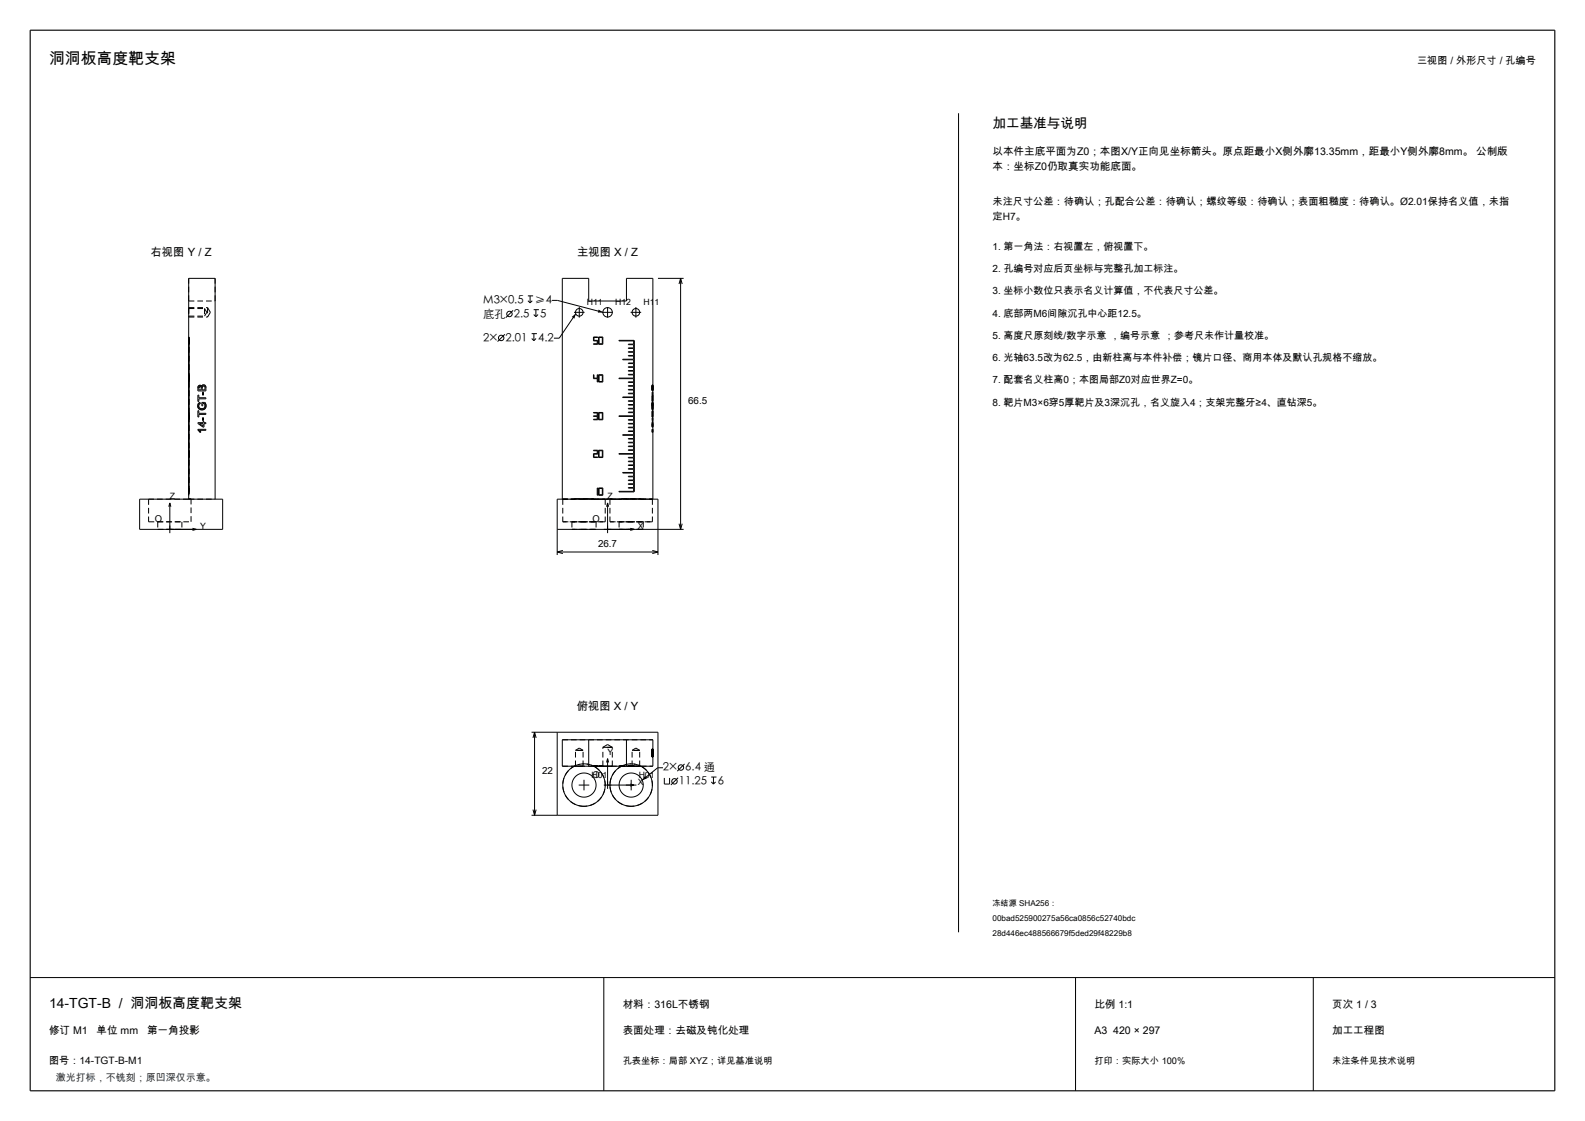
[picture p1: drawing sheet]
<svg xmlns="http://www.w3.org/2000/svg" width="420mm" height="297mm" viewBox="0 0 420 297" stroke-linecap="round" stroke-linejoin="round" font-family="sans-serif">
<path d="M8 8h404v281h-404z" fill="none" stroke="#000" stroke-width=".3"/>
<g fill="none" stroke="#000" stroke-width=".26">
<path d="M254 30v217M139.9 78.4h1.4M139.9 79.7l.6 .5M140.5 78.4v1.8M141 79.7l-.5 .5M146.3 79.6h1.4l12 3.2M174.4 73.8h6.8M180.3 73.8v66.5M180.3 73.8l-.4 1.4M180.3 73.8l.5 1.4M133.8 88.6l-2 1.9M136 82.2l-2 1.9"/>
<path d="M140.9 88.4h1.4M140.9 89.7l.6 .6M141.4 82h1.4M141.4 83.3l.6 .6M141.5 88.4v1.9M142 82v1.9M142 89.7l-.5 .6M142.6 83.3l-.6 .6M152.1 82.8h2.8M152.6 83.1l-4.4 6.5h-1.4M153.5 81.4v2.8M157.3 89.3h1.1v.1h-1v.8h1v1h-1.1v-.1h1v-.8h-1z"/>
<path d="M157.3 99.3h.1v.9h.9v-.9h.1v1.9h-.1v-.9h-1zM158.6 89.3h1.1v1.9h-1.1zM158.6 99.3h1.1v1.9h-1.1zM158.7 89.4h.9v1.7h-.9zM158.7 99.4h.9v1.7h-.9zM159.6 82.8h2.8M161 81.4v2.8M164 90.2l4.1 .1-.1 40h-4v-.1h3.9v-.9h-1.4v-.1h1.4v-.9h-1.4v-.1h1.4v-.9h-1.4v-.1h1.4v-.9h-1.4v-.1h1.4v-.9h-2.9v-.1h2.9v-.9h-1.4v-.1h1.4v-.9h-1.4v-.1h1.4v-.9h-1.4v-.1h1.4v-.9h-1.4v-.1h1.4v-.9h-3.9v-.1h3.9v-.9h-1.4v-.1h1.4v-.9h-1.4v-.1h1.4v-.9h-1.4v-.1h1.4v-.9h-1.4v-.1h1.4v-.9h-2.9v-.1h2.9v-.9h-1.4v-.1h1.4v-.9h-1.4v-.1h1.4v-.9h-1.4v-.1h1.4v-.9h-1.4v-.1h1.4v-.9h-3.9v-.1h3.9v-.9h-1.4v-.1h1.4v-.9h-1.4v-.1h1.4v-.9h-1.4v-.1h1.4v-.9h-1.4v-.1h1.4v-.9h-2.9v-.1h2.9v-.9h-1.4v-.1h1.4v-.9h-1.4v-.1h1.4v-.9h-1.4v-.1h1.4v-.9h-1.4v-.1h1.4v-.9h-3.9v-.1h3.9v-.9h-1.4v-.1h1.4v-.9h-1.4v-.1h1.4v-.9h-1.4v-.1h1.4v-.9h-1.4v-.1h1.4v-.9h-2.9v-.1h2.9v-.9h-1.4v-.1h1.4v-.9h-1.4v-.1h1.4v-.9h-1.4v-.1h1.4v-.9h-1.4v-.1h1.4v-.9h-3.9zM167.1 82.8h2.8M168.5 81.4v2.8M52.4 107.5l.1 .6M52.4 107.5v.1"/>
<path d="M52.4 107.6h.1M52.4 107.3v.2M52.4 113.9v-.2h2.2v.3h-1.7l.2 .3M52.4 113.9l.3 .2M52.4 113.9l.1 .1M52.4 107.8h.1M52.4 112h1.4v-.3h.3v.3h.5v.2h-.5v1h-.3l-1.4-1zM52.4 104.7h.3v.7h1.9v.3h-1.9v.7h-.3zM52.4 108.8h.3v.7h1.9v.3h-1.9v.7h-.3zM52.4 102.7v.1M52.4 107.2v.1M52.5 102.4l-.1 .4"/>
<path d="M52.5 102.4v.2M52.5 107h.1M52.5 108.1l.4 .4 .6 .1M52.5 108.1l.2 .2M52.5 102.3v.1M52.6 107.5l.1 .4M52.6 107.5v.1M52.6 107.4h.1M52.7 114.1h.1M52.7 107.7h.1M52.7 107.7v.2M52.7 107.3v.1"/>
<path d="M52.7 107.3h.1M52.7 106.8l-.3 .7M52.7 106.8l-.1 .1M52.7 102.7v.1M52.7 107.2l-.1 .3M52.7 107.2v.1M52.7 102.6v.1M52.7 102.6h.1M52.7 107.9l.2 .2M52.7 102.2l-.2 .2M52.7 102.2l-.1 .1M52.7 114.1l.3 .4h.2l-.1-.2"/>
<path d="M52.7 114.1l.1 .2M52.7 102.5v.8h.6v-.5M52.7 102.5v.1M52.8 108h.1M52.8 102.5h-.1M52.8 107.1h.1M52.8 108l.1 .1M52.8 102.1l-.1 .1M52.8 102.4l-.1 .1M52.8 107l-.1 .2M52.8 107v.1M52.9 108.1l.6 .2"/>
<path d="M52.9 108.1h.1M52.9 112.2h.9v.7zM52.9 102.4h-.1M52.9 102.1h.1M52.9 107h-.1M53 108.2h.1M53 102.1l-.3 .1M53 102.1h.2M53 102.1h.1M53 114.1h.1M53 102.3l.3 .3M53 102.3l-.2 .1"/>
<path d="M53 102.3h.1M53 106.7l-.3 .1M53 106.7l.1 .2M53 106.7h.1M53 114.2l.1 .1M53.1 102.1h.1M53.1 114.3v.1M53.1 106.9l-.3 .1M53.1 106.9h-.1M53.1 114.4h.1M53.2 108.5v.1M53.2 102.1l.2 .3"/>
<path d="M53.2 102.1l.1 .1M53.2 108.3h.1M53.3 102.5h.1M53.3 102.5v.1M53.3 102.6v.2M53.3 102.6h.1M53.3 102.7v.1M53.4 102.3h.1M53.4 108.6h.1M53.5 102.3h-.1M53.6 102.7v.1M53.6 102.5v.3"/>
<path d="M53.6 102.5h.1M53.6 108.3h-.1M53.6 102.1l-.2 .3M53.6 102.1l-.1 .1M53.7 108.6h-.1M53.7 103.9h.2v.8h-.2zM53.7 110.7h.2v.8h-.2zM53.7 102.4h.1M53.7 102.3l-.1 .2M53.8 102.3h-.1M53.9 102l-.3 .1M53.9 102h.3"/>
<path d="M53.9 102.3h.2M53.9 102.3h-.2M53.9 102h.1M53.9 102.3h.1M54 108.5h-.1M54 108.2l-.5 .1M54 108.2h-.1M54.1 102.3h.1M54.1 108.1h.1M54.1 106.9l.2 .3M54.1 106.9h.1M54.1 102.3l.1 .1"/>
<path d="M54.1 102h.1M54.2 107l.1 .2M54.2 108h.1M54.2 102.4h.1M54.2 102l.3 .4M54.2 102l.2 .1M54.2 102.4l.1 .2M54.2 102.4l.1 .1M54.3 107.9l-.3 .3M54.3 106.6l.2 .4M54.3 106.6h-.8v.9h.2v-.6h.4M54.3 106.6v.1"/>
<path d="M54.3 107.2v.3M54.3 102.5v.1M54.3 102.6v.7h-.7v-.5M54.3 107.3v.2M54.3 107.7v.2M54.3 107.5v.4M54.4 106.8h.1M54.5 108.1l-.4 .4-.6 .1M54.5 108.1h-.1M54.5 102.3v.1M54.5 107v1.1M54.5 107l.1 .2"/>
<path d="M54.5 102.4l.1 .4M54.5 107.9h.1M54.6 102.6h.1M54.6 102.7v.1M54.6 102.8v.8h-2.2v-.8M54.6 107.6v.2M157.3 109.3h1.1v1.9h-1.1v-.1h1v-.8h-1v-.1h1v-.8h-1zM157.3 119.3h1.1v1h-1v.8h1v.1h-1.1v-1h1v-.8h-1zM158.6 119.3h1.1v1.9h-1.1zM158.6 109.3h1.1v1.9h-1.1zM158.7 119.4h.9v1.7h-.9zM158.7 109.4h.9v1.7h-.9z"/>
<path d="M37 132.2h22v8.1h-22zM45 133.3v7.9M45 133.3l-.3 .9M45 133.3l.3 .9M50 132.2v-58.4h7v58.4M51 140l1 .3-1 .2M149 132.2v-58.4h7v5.9h10v-5.9h7v58.4M152.2 132.2h5.1M158.3 129.3h.1v1.9h-.1zM158.6 129.3h1.1v1.9h-1.1zM158.7 129.4h.9v1.7h-.9zM161 133.3v7.9"/>
<path d="M161 133.3l-.3 .9M161 133.3l.3 .9M164.7 132.2h5.1M167 140l1 .3-1 .2M179.9 138.7l.4 1.6M180.8 138.7l-.5 1.6M147.6 147.1v-14.9h26.8v14.9M147.6 140.3h33.6M147.6 146.3h26.8M147.6 146.3l1.6 .4M149.2 145.8l-1.6 .5M172.9 145.8l1.5 .5"/>
<path d="M174.4 146.3l-1.5 .4M140.8 194h33.6v22h-33.6M141.7 194v22M141.7 194l-.5 1.5M141.7 194l.4 1.5M147.6 194v22M149 196h24v7h-24zM156 196v7M166 196v7M141.2 214.5l.5 1.5M142.1 214.5l-.4 1.5M152.2 203a5.6 5.6 0 0 0-1.8 8.5 5.6 5.6 0 0 0 8.7 0 5.6 5.6 0 0 0-1.8-8.5"/>
<path d="M153.3 208h2.8M154.7 206.6v2.8M160 208h8.6M161 201v8M161 201l-.3 1M161 201l.3 1M164.7 203a5.6 5.6 0 0 0-1.8 8.5 5.6 5.6 0 0 0 8.7 0 5.6 5.6 0 0 0-1.8-8.5M167 207.7l1 .3-1 .3M167.3 206.6v2.8M175.7 203.4h-1.4l-4.1 3.3M176 206.1v1.6h1.4v-1.6M179.7 206.1l-1.9 1.9"/>
<path d="M181.4 202.4l-1.9 1.9M188.5 205.9h1.4M188.5 207.2l.6 .5M189.1 205.9v1.8M189.6 207.2l-.5 .5M8 259h404M160 259v30M285 259v30M348 259v30"/>
<circle cx="132.8" cy="89.5" r=".72"/>
<circle cx="135" cy="83.2" r=".72"/>
<circle cx="153.5" cy="82.7" r="1.01"/>
<circle cx="161" cy="82.8" r="1.25"/>
<circle cx="168.5" cy="82.7" r="1.01"/>
<circle cx="154.7" cy="208" r="3.2"/>
<circle cx="167.3" cy="208" r="3.2"/>
<circle cx="178.7" cy="207" r=".72"/>
<circle cx="180.4" cy="203.4" r=".72"/>
</g>
<g fill="none" stroke="#000" stroke-width=".26" stroke-dasharray="1.5 .8" stroke-linecap="butt">
<path d="M50 79.7v-5.9M50 79.7h7M57 79.7v-5.9M50 81.7v2.1M50 90.3v-1M50 91.1v-.8M50 91.2v-.1M50 91.2v-1M50 90.2v-.8M50 89.4v-.1M50 91.2v-1.9M50 90.3v-.1"/>
<path d="M50 91.2v-.9M50 91.3v-.1M50 92.2v-.9M50 92.3v-.1M50 93.2v-.9M50 93.3v-.1M50 94.2v-.9M50 94.3v-.1M50 95.2v-.9M50 95.3v-.1M50 96.2v-.9M50 96.3v-.1"/>
<path d="M50 97.2v-.9M50 97.3v-.1M50 98.2v-.9M50 98.3v-.1M50 99.2v-.9M50 99.3v-.1M50 81.5v2.5M50 81.7h4.2M50 99.3h.1M50 89.3h.1M50 90.3h.1M50 89.4h.1"/>
<path d="M50 90.2h.1M50 91.2h.1M50 91.1h.1M50 99.2h.1M50 98.3h.1M50 98.2h.1M50 97.3h.1M50 97.2h.1M50 96.3h.1M50 96.2h.1M50 95.3h.1M50 95.2h.1"/>
<path d="M50 94.3h.1M50 94.2h.1M50 93.3h.1M50 93.2h.1M50 92.3h.1M50 92.2h.1M50 91.3h.1M50 81.5h5M50 91.1v-1.7M50 83.8h4.2M50 84h5M50.1 99.3v1"/>
<path d="M50.1 99.3v1.9M50.1 89.3v1M50.1 89.4v-.1M50.1 90.2v-.8M50.1 91.2v-1M50.1 91.2v-.1M50.1 91.1v-.8M50.1 91.2v-1.9M50.1 99.3v-.1M50.1 99.2v-.9M50.1 98.3v-.1M50.1 98.2v-.9"/>
<path d="M50.1 97.3v-.1M50.1 97.2v-.9M50.1 96.3v-.1M50.1 96.2v-.9M50.1 95.3v-.1M50.1 95.2v-.9M50.1 94.3v-.1M50.1 94.2v-.9M50.1 93.3v-.1M50.1 93.2v-.9M50.1 92.3v-.1M50.1 92.2v-.9"/>
<path d="M50.1 91.3v-.1M50.1 91.2v-.9M50.1 90.3v-.1M50.1 90.3h-.1M50.1 99.4v1.7M50.1 91.1v-1.7M50.1 99.4h-.1M54.2 81.7v2.1M54.2 81.7l.6 1.1M54.8 82.8l-.6 1M55 81.5v2.5M55 81.5l.8 1.3"/>
<path d="M55.8 82.8l-.8 1.2M50 119.4v-.1M50 109.4v-.1M50 110.2v-.8M50 110.3v-.1M50 111.1v-.8M50 111.2v-.1M50 111.2v-1.9M50 100.3v-1M50 101.2v-.9M50 101.2v-1.9M50 100.2v-.9"/>
<path d="M50 100.3v-.1M50 101.3v-.1M50 102.2v-.9M50 102.3v-.1M50 103.2v-.9M50 103.3v-.1M50 104.2v-.9M50 104.3v-.1M50 105.2v-.9M50 105.3v-.1M50 106.2v-.9M50 106.3v-.1"/>
<path d="M50 107.2v-.9M50 107.3v-.1M50 108.2v-.9M50 108.3v-.1M50 109.2v-.9M50 109.3v-.1M50 110.2v-.9M50 111.2v-.9M50 111.3v-.1M50 112.2v-.9M50 112.3v-.1M50 113.2v-.9"/>
<path d="M50 113.3v-.1M50 114.2v-.9M50 114.3v-.1M50 115.2v-.9M50 115.3v-.1M50 116.2v-.9M50 116.3v-.1M50 117.2v-.9M50 117.3v-.1M50 118.2v-.9M50 118.3v-.1M50 119.2v-.9"/>
<path d="M50 119.3v-.1M50 119.4h.1M50 119.3h.1M50 109.4h.1M50 109.3h.1M50 111.2h.1M50 111.1h.1M50 110.2h.1M50 100.3h.1M50 100.2h.1M50 101.2h.1M50 119.2h.1"/>
<path d="M50 118.3h.1M50 118.2h.1M50 117.3h.1M50 117.2h.1M50 116.3h.1M50 116.2h.1M50 115.3h.1M50 115.2h.1M50 114.3h.1M50 114.2h.1M50 113.3h.1M50 113.2h.1"/>
<path d="M50 112.3h.1M50 112.2h.1M50 111.3h.1M50 110.3h.1M50 109.2h.1M50 108.3h.1M50 108.2h.1M50 107.3h.1M50 107.2h.1M50 106.3h.1M50 106.2h.1M50 105.3h.1"/>
<path d="M50 105.2h.1M50 104.3h.1M50 104.2h.1M50 103.3h.1M50 103.2h.1M50 102.3h.1M50 102.2h.1M50 101.3h.1M50 111.1v-1.7M50 101.1h.1M50 101.1v-1.7M50.1 119.4v-.1"/>
<path d="M50.1 109.4v-.1M50.1 111.2v-1.9M50.1 111.2v-.1M50.1 111.1v-.8M50.1 110.3h-.1M50.1 110.3v-.1M50.1 110.2v-.8M50.1 100.2v-.9M50.1 100.3v.9M50.1 119.3v-.1M50.1 119.2v-.9M50.1 118.3v-.1"/>
<path d="M50.1 118.2v-.9M50.1 117.3v-.1M50.1 117.2v-.9M50.1 116.3v-.1M50.1 116.2v-.9M50.1 115.3v-.1M50.1 115.2v-.9M50.1 114.3v-.1M50.1 114.2v-.9M50.1 113.3v-.1M50.1 113.2v-.9M50.1 112.3v-.1"/>
<path d="M50.1 112.2v-.9M50.1 111.3v-.1M50.1 111.2v-.9M50.1 110.2v-.9M50.1 109.3v-.1M50.1 109.2v-.9M50.1 108.3v-.1M50.1 108.2v-.9M50.1 107.3v-.1M50.1 107.2v-.9M50.1 106.3v-.1M50.1 106.2v-.9"/>
<path d="M50.1 105.3v-.1M50.1 105.2v-.9M50.1 104.3v-.1M50.1 104.2v-.9M50.1 103.3v-.1M50.1 103.2v-.9M50.1 102.3v-.1M50.1 102.2v-.9M50.1 101.3v-.1M50.1 101.2v-.9M50.1 100.3v-.1M50.1 109.4v1.7"/>
<path d="M52.4 107.8v-.2M52.4 102.7l.1-.1M52.4 107.2l.1-.1M52.5 107.1v-.1M52.5 108.1l-.1-.3M52.5 107l.1-.1M52.5 102.3h.1M52.6 107.6l.1 .1M52.6 107.4v.1M52.7 107.4h-.1M52.7 114.1l-.2-.1M52.7 106.8l.3-.1"/>
<path d="M52.7 102.8v.1M52.7 107.9l.1 .1M52.8 107.1l-.1 .1M52.8 102.1h.1M52.8 102.4v.1M52.9 108.1l.1 .1M52.9 114l.1 .1M52.9 102.1h.1M52.9 108.5l-.2-.2M53 114.5l-.2-.2M53 108.2h.1M53 102.3l-.1 .1"/>
<path d="M53 114.1v.1M53 106.9l-.1 .1M53 102.1h.1M53.1 108.2l.1 .1M53.1 114.4h.1M53.2 114.4v.1M53.2 108.5h-.3M53.2 102.4l-.2-.1M53.3 102.5l-.1-.1M53.3 108.3h.2M53.3 102.2l.1 .1M53.3 102.7v-.1"/>
<path d="M53.4 102.3v.1M53.4 108.6h-.2M53.4 102.4v-.1M53.5 102.3v-.1M53.6 108.6h-.1M53.6 102.5v.2M53.6 108.3l.3-.1M53.6 102.1l.3-.1M53.7 102.4l-.1 .1M53.7 102.3v.1M53.9 102.3h-.1M53.9 108.5l-.2 .1"/>
<path d="M54 108.2l.1-.1M54 102h.1M54.1 102.3h-.1M54.1 108.5h-.1M54.1 108.1l.1-.1M54.2 107v-.1M54.2 108l.1-.1M54.2 102.4v-.1M54.3 106.7l.1 .1M54.3 107.3v-.1M54.3 102.1h.1M54.3 107.7v-.2"/>
<path d="M54.4 102.1v.1M54.4 108.1l-.3 .4M54.4 102.2l.1 .1M54.4 106.8l.1 .2M54.5 102.4l.1 .2M54.5 107.9v.2M54.6 102.6v.1M54.6 107.2v.3M54.6 107.8l-.1 .1M54.6 107.5v.1M172.8 111.5v-.8M172.8 104.7v-.8"/>
<path d="M172.8 113.7v.3M172.8 113.9v-.2M172.8 114.1v-.2M172.8 114.5v-.4M172.8 114.3v.2M172.8 114v.3M172.8 112.2v1M172.8 112v.2M172.8 111.7v.3M172.8 112.2v-.2M172.8 113.2v-1M172.8 109.8v.7"/>
<path d="M172.8 109.5v.3M172.8 108.8v.7M172.8 110.5v-1.7M172.8 107.5v-.9M172.8 106.9v.6M172.8 107.2v-.3M172.8 107.5v-.3M172.8 107.9v-.4M172.8 108.2v-.3M172.8 108.3v-.1M172.8 108.2v.1M172.8 108.1v.1"/>
<path d="M172.8 107.9v.2M172.8 107.5v.4M172.8 107.2v.3M172.8 107v.2M172.8 106.9v.1M172.8 106.7v.2M172.8 106.8v-.1M172.8 107.1v-.3M172.8 107.5v-.4M172.8 108.1v-.6M172.8 108.5v-.4M172.8 108.6v-.1"/>
<path d="M172.8 108.5v.1M172.8 108.1v.4M172.8 107.5v.6M172.8 107v.5M172.8 106.6v.4M172.8 105.7v.7M172.8 105.4v.3M172.8 104.7v.7M172.8 106.4v-1.7M172.8 103.6v-.8M172.8 102.8v.8M172.8 102.4v.4"/>
<path d="M172.8 102.2v.2M172.8 102v.2M172.8 102.1v-.1M172.8 102.4v-.3M172.8 102.1v.3M172.8 102.2v-.1M172.8 102.4v-.2M172.8 102.8v-.4M172.8 112.9v-.7M172.8 103.3v-.5M172.8 102.8v-.2M172.8 102.6v-.2"/>
<path d="M172.8 102.4v-.1M172.8 102.3v.1M172.8 102.4v.1M172.8 102.5v.4M172.8 102.9v.4M172.8 102.3v.2M172.8 102.5v.3M172.8 102.8v.5M173 110.7v.8M173 103.9v.8M173 114.3v-.3M173 114.5v-.2"/>
<path d="M173 114.1v.4M173 113.9v.2M173 113.7v.2M173 114v-.3M173 113.2v-1M173 112.2v1M173 112v.2M173 111.7v.3M173 112.2v-.2M173 110.5v-.7M173 108.8v1.7M173 109.5v-.7"/>
<path d="M173 109.8v-.3M173 106.6v.9M173 107v-.4M173 107.5v-.5M173 108.1v-.6M173 108.5v-.4M173 108.6v-.1M173 108.5v.1M173 108.1v.4M173 107.5v.6M173 107.1v.4M173 106.8v.3"/>
<path d="M173 106.7v.1M173 106.9v-.2M173 107v-.1M173 107.2v-.2M173 107.5v-.3M173 107.9v-.4M173 108.1v-.2M173 108.2v-.1M173 108.3v-.1M173 108.2v.1M173 107.9v.3M173 107.5v.4"/>
<path d="M173 107.2v.3M173 106.9v.3M173 107.5v-.6M173 106.4v-.7M173 104.7v1.7M173 105.4v-.7M173 105.7v-.3M173 102.8v.8M173 102.4v.4M173 102.2v.2M173 102.1v.1M173 102.4v-.3"/>
<path d="M173 102.1v.3M173 102v.1M173 102.2v-.2M173 102.4v-.2M173 102.8v-.4M173 103.6v-.8M173 111.5h-.2M173 110.7h-.2M173 104.7h-.2M173 103.9h-.2M173 114h-.2M173 113.7h-.2"/>
<path d="M173 113.9h-.2M173 114.5h-.2M173 112.2h-.2M173 113.2h-.2M173 112h-.2M173 111.7h-.2M173 109.8h-.2M173 110.5h-.2M173 109.5h-.2M173 108.8h-.2M173 107.5h-.2M173 106.6h-.2"/>
<path d="M173 106.9h-.2M173 108.3h-.2M173 106.7h-.2M173 108.6h-.2M173 105.7h-.2M173 106.4h-.2M173 105.4h-.2M173 103.6h-.2M173 102h-.2M173 102.4h-.2M173 102.1h-.2M173 112.2v.7"/>
<path d="M173 112.9h-.2M173 103.3h-.2M173 102.8v.5M173 102.6v.2M173 102.4v.2M173 102.3v.1M173 102.3h-.2M173 102.4v-.1M173 102.5v-.1M173 102.9v-.4M173 103.3v-.4M173 102.5v-.2"/>
<path d="M173 102.8v-.3M173 103.3v-.5M39.4 132.2v6.1M39.4 138.3h11.2M41.8 138.3v2M41.8 138.3h6.4M48.2 138.3v2M50 132.2h7M50 132.2h-10.6M50 131.2v-1.9M50 120.2v-.8M50 121.2v-1"/>
<path d="M50 121.2v-.1M50 121.1v-.8M50 120.3v-1M50 121.2v-1.9M50 128.3v-.1M50 129.2v-.9M50 129.3v-.1M50 130.2v-.9M50 130.3v-.1M50 130.2v-39.9M50 120.2v-.9M50 120.3v-.1"/>
<path d="M50 121.2v-.9M50 121.3v-.1M50 122.2v-.9M50 122.3v-.1M50 123.2v-.9M50 123.3v-.1M50 124.2v-.9M50 124.3v-.1M50 125.2v-.9M50 125.3v-.1M50 126.2v-.9M50 126.3v-.1"/>
<path d="M50 127.2v-.9M50 127.3v-.1M50 128.2v-.9M50 132.2h.6M50 131.2h.1M50 129.3h.1M50 120.3h.1M50 121.1h.1M50 121.2h.1M50 120.2h.1M50 128.3h.1M50 128.2h.1"/>
<path d="M50 127.3h.1M50 127.2h.1M50 126.3h.1M50 126.2h.1M50 125.3h.1M50 125.2h.1M50 124.3h.1M50 124.2h.1M50 123.3h.1M50 123.2h.1M50 122.3h.1M50 122.2h.1"/>
<path d="M50 121.3h.1M50 130.2h.1M50 130.3h.1M50 129.2h.1M50 131.1h.1M50 131.1v-1.7M50 121.1v-1.7M50.1 129.3v1.9M50.1 120.3v-1M50.1 121.1v-.8M50.1 121.2v-.1M50.1 120.2v1"/>
<path d="M50.1 120.2v-.8M50.1 121.2v-1.9M50.1 128.3v-.1M50.1 128.2v-.9M50.1 127.3v-.1M50.1 127.2v-.9M50.1 126.3v-.1M50.1 126.2v-.9M50.1 125.3v-.1M50.1 125.2v-.9M50.1 124.3v-.1M50.1 124.2v-.9"/>
<path d="M50.1 123.3v-.1M50.1 123.2v-.9M50.1 122.3v-.1M50.1 122.2v-.9M50.1 121.3v-.1M50.1 121.2v-.9M50.1 120.3v-.1M50.1 120.2v-.9M50.1 130.2v-39.9M50.1 130.3v-.1M50.1 130.2v-.9M50.1 129.3v-.1"/>
<path d="M50.1 129.2v-.9M50.1 129.4v1.7M50.1 121.1v-1.7M50.1 129.4h-.1M50.6 132.2v6.1M149 132.2h24M149 132.2h3.2M149.1 132.2h3.1M149.1 138.3h11.3M149.1 132.2v6.1M151.6 138.3h6.4M151.6 138.3v2"/>
<path d="M152.2 132.2h5.1M154.7 132.2h-5.6M154.7 138.3h-5.6M154.7 138.3h-3.1M157.3 132.2h7.4M157.3 132.2h3.1M158 138.3h-3.3M158 138.3v2M160.4 132.2h-5.7M160.4 138.3h-5.7M160.4 132.2v6.1M161.6 132.2h3.1"/>
<path d="M161.6 138.3h11.3M161.6 132.2v6.1M164 138.3h6.5M164 138.3v2M164.7 132.2h5.1M167.3 132.2h-5.7M167.3 138.3h-5.7M167.3 138.3h-3.3M169.8 132.2h3.2M169.8 132.2h3.1M170.5 138.3h-3.2M170.5 138.3v2"/>
<path d="M172.9 132.2h-5.6M172.9 138.3h-5.6M172.9 132.2v6.1M41.8 140.3h6.4M151.6 140.3h6.4M154.7 140.3h-3.1M158 140.3h-3.3M164 140.3h6.5M167.3 140.3h-3.3M170.5 140.3h-3.2M149 196h24M152.5 198.8h1"/>
<path d="M153.5 198.8h1M153.5 198.2l-1 .6M153.5 198.2l1 .6M154.5 198.8h-2M159.7 198h1.3M161 198h1.3M161 197.2l-1.3 .8M161 197.2l1.3 .8M162.3 198h-2.6M167.5 198.8h1M168.5 198.8h1M168.5 198.2l-1 .6"/>
<path d="M168.5 198.2l1 .6M169.5 198.8h-2M172.8 199.1v.2M172.8 198.4v1.7M172.8 199.8v.2M172.8 199.9v-.1M172.8 198.4v.5M172.8 199.2v-.3M172.8 198.4v1.9M172.8 199.3v.2M172.8 198.9v.4M172.8 198.7v.2"/>
<path d="M172.8 199v-.3M172.8 199.5v-.5M172.8 199.9v-.4M172.8 199.9v.3M172.8 200v-.1M172.8 199.5v.6M172.8 198.9v.6M172.8 198.5v.4M172.8 198.4v.1M172.8 198.5v-.1M172.8 198.7v-.2M172.8 199.5v-.8"/>
<path d="M172.8 198.4v2.2M172.8 198.6v-.1M172.8 198.8v-.2M172.8 199.1v-.3M172.8 199.4v-.3M172.8 199.6v-.2M172.8 199.8v-.2M172.8 199.2v.9M172.8 199.7v.1M172.8 200v.2M172.8 199.4v-.7M172.8 198.7v.1"/>
<path d="M172.8 198.8v.1M172.8 198.9v.2M172.8 199.3v.1M173 199.1v.2M173 199.9v.2M173 199.8v.1M173 198.4v2.2M173 199.2v-.3M173 198.4v.5M173 198.4v1.9M173 198.7v.8M173 198.5v.2"/>
<path d="M173 198.4v.1M173 198.5v-.1M173 198.9v-.4M173 199.5v-.6M173 200v.3M173 199.9v.1M173 199.5v.4M173 199v.5M173 198.7v.3M173 198.9v-.2M173 199.3v-.4M173 199.5v-.2"/>
<path d="M173 199.8v.2M173 199.6v.2M173 199.4v.2M173 199.1v.3M173 198.8v.3M173 198.6v.2M173 198.5v.1M173 199.3h-.2M173 199.1h-.2M173 198.4h-.2M173 199.8h-.2M173 198.9h-.2"/>
<path d="M173 199.2h-.2M173 199.5h-.2M173 198.7h-.2M173 199.9h-.2M173 200h-.2M173 199.6h-.2M173 199.7v.6M173 199.7h-.2M173 199.8v-.1M173 200v-.2M173 198.7v.7M173 199.4h-.2"/>
<path d="M173 198.8v-.1M173 198.9v-.1M173 199.1v-.2M173 199.3v-.2M173 199.4v-.1M149 203h3.2M152.2 203a5.6 5.6 0 0 1 5.1 0M152.5 203h1M152.5 203v-4.2M153.5 203h1M154.5 203h-2M154.5 203v-4.2"/>
<path d="M154.7 213.6a5.6 5.6 0 0 1-4.9-8.3 5.6 5.6 0 0 1 9.7-.4 5.6 5.6 0 0 1-4.3 8.7h-.5M157.3 203h1M157.3 203h1.1M157.3 203h.1M157.3 203v-.1M157.3 203h7.4M157.3 203h-5.1M157.4 203h1M157.4 203h.9M157.4 202.9h1M157.4 202.9v.1M157.4 202.9h-.1"/>
<path d="M158.3 203h.1M158.3 203v-.1M158.3 202.9h-1M158.3 202.9h-.9M158.4 203v-.1M158.4 202.9h-.1M158.4 202.9h-1.1M158.6 203h1.1M158.6 203v-.1M158.6 202.9h1.1M158.7 203h.9M158.7 202.9v.1"/>
<path d="M159.6 202.9h-.9M159.6 202.9v.1M159.7 203v-.1M159.7 203h1.3M159.7 203v-5M161 203h1.3M162.3 203h-2.6M162.3 203v-5M164 203h3.9M164 203h4M164 203v-.1M164.7 203a5.6 5.6 0 0 1 5.1 0"/>
<path d="M165 203h2.9M165 203v-.1M166.5 203h1.4M166.5 203v-.1M167.3 213.6a5.6 5.6 0 0 1-5-8.3 5.6 5.6 0 0 1 9.7-.4 5.6 5.6 0 0 1-4.3 8.7h-.4M167.5 203h1M167.5 203v-4.2M167.9 203v-.1M167.9 202.9h-1.4M167.9 202.9h-2.9M167.9 202.9h-3.9M168 203h.1"/>
<path d="M168 203v-.1M168 202.9h-4M168.1 203v-.1M168.1 202.9h-.1M168.5 203h1M169.5 203h-2M169.5 203v-4.2M169.8 203h3.2M169.8 203h-5.1M172.8 200.6v-2.2M172.8 200.3v.3M172.8 200v.3"/>
<path d="M172.8 200.1v-.2M172.8 200.6v-1.4M172.8 200.6v-.3M172.8 200.3v-.2M172.8 200.4v-.1M172.8 200.3v.1M172.8 200.2v.1M172.8 200.3v-.3M172.8 200.5v-.2M172.8 200.6v-.1M172.8 200.5v.1M172.8 200.1v.4"/>
<path d="M172.8 200v-.2M172.8 200.3v-.6M173 200.1v-1.7M173 200.3v-.3M173 200.6v-.3M173 200.6v-1.4M173 200.1v-.6M173 200.5v-.4M173 200.6v-.1M173 200.5v.1M173 200.3v.2M173 200.2v-.3"/>
<path d="M173 200.3v-.1M173 200.4v-.1M173 200.3v.1M173 200.1v.2M173 200.6v-2.2M173 200.1h-.2M173 200.6h-.2M173 200.3h-.2M173 200.4h-.2M173 200.1v-.9M173 200.2v-.2"/>
</g>
<path d="M151.5 83.9l1.1-.8-.4 1.3zM158.6 82l1.1 .8h-1.3zM170.9 205.6l.5 .6-1.2 .5z" fill="#000"/>
<g fill="#fff">
<path d="M287.9 87.5h6.3v3h-6.3z" fill-rule="evenodd"/>
<path d="M302.2 87.5h6.3v3h-6.3z" fill-rule="evenodd"/>
</g>
<text font-size="4.2" x="13" y="17">洞洞板高度靶支架</text>
<text font-size="3.7" x="13" y="267">14-TGT-B / 洞洞板高度靶支架</text>
<text font-size="3.6" x="263" y="34">加工基准与说明</text>
<g font-size="3">
<text x="39.9" y="67.7">右视图 Y / Z</text>
<text x="152.9" y="67.7">主视图 X / Z</text>
<text x="128.1" y="80.5">M3×0.5</text>
<text x="141.6" y="80.5">≥4</text>
<text x="128.1" y="84.1">底孔</text>
<text x="136.2" y="84.1">2.5</text>
<text x="143.2" y="84.1">5</text>
<text x="128.1" y="90.5">2× 2.01</text>
<text x="142.6" y="90.5">4.2</text>
<text x="152.8" y="188">俯视图 X / Y</text>
<text x="175.7" y="204.3">2× 6.4 通</text>
<text x="179.9" y="208">11.25</text>
<text x="190.2" y="208">6</text>
</g>
<g font-size="2.8">
<text x="263" y="41">以本件主底平面为Z0；本图X/Y正向见坐标箭头。原点距最小X侧外廓13.35mm，距最小Y侧外廓8mm。 公制版</text>
<text x="263" y="45.1">本：坐标Z0仍取真实功能底面。</text>
<text x="165" y="267">材料：316L不锈钢</text>
<text x="290" y="267">比例 1:1</text>
<text x="353" y="267">页次 1 / 3</text>
<text x="13" y="274">修订 M1</text>
<text x="25.6" y="274">单位 mm</text>
<text x="39" y="274">第一角投影</text>
<text x="165" y="274">表面处理：去磁及钝化处理</text>
<text x="290" y="274">A3 420 × 297</text>
<text x="353" y="274">加工工程图</text>
</g>
<g font-size="2.7">
<text x="375.5" y="17">三视图 / 外形尺寸 / 孔编号</text>
<text x="263" y="54.2">未注尺寸公差：待确认；孔配合公差：待确认；螺纹等级：待确认；表面粗糙度：待确认。Ø2.01保持名义值，未指</text>
<text x="263" y="58.2">定H7。</text>
<text x="13" y="282">图号：14-TGT-B-M1</text>
</g>
<g font-size="2.6">
<text x="263" y="66.2">1. 第一角法：右视置左，俯视置下。</text>
<text x="263" y="72.1">2. 孔编号对应后页坐标与完整孔加工标注。</text>
<text x="263" y="78">3. 坐标小数位只表示名义计算值，不代表尺寸公差。</text>
<text x="263" y="83.9">4. 底部两M6间隙沉孔中心距12.5。</text>
<text x="263" y="89.8">5. 高度尺原刻线/数字深0.1，编号深0.2；参考尺未作计量校准。</text>
<text x="287.9" y="89.8">示意</text>
<text x="302.2" y="89.8">示意</text>
<text x="263" y="95.7">6. 光轴63.5改为62.5，由新柱高与本件补偿；镜片口径、商用本体及默认孔规格不缩放。</text>
<text x="263" y="101.6">7. 配套名义柱高0；本图局部Z0对应世界Z=0。</text>
<text x="182.3" y="107">66.5</text>
<text x="263" y="107.5">8. 靶片M3×6穿5厚靶片及3深沉孔，名义旋入4；支架完整牙≥4、直钻深5。</text>
<text x="158.5" y="144.9">26.7</text>
<text x="143.7" y="205">22</text>
</g>
<text font-size="2.6" fill="#1f3345" x="14.8" y="286.4">激光打标，不铣刻；原凹深仅示意。</text>
<g font-size="2.5">
<text x="41" y="138.3">O</text>
<text x="157" y="138.3">O</text>
<text x="157" y="206">O</text>
<text x="165" y="282">孔表坐标：局部 XYZ；详见基准说明</text>
<text x="290" y="282">打印：实际大小 100%</text>
<text x="353" y="282">未注条件见技术说明</text>
</g>
<g font-size="2.3">
<text x="155.5" y="80.8">H11</text>
<text x="163" y="80.8">H12</text>
<text x="170.5" y="80.8">H11</text>
<text x="45" y="132.2">Z</text>
<text x="161" y="132.2">Z</text>
<text x="53" y="140.3">Y</text>
<text x="169" y="140.3">X</text>
<text x="161" y="200">Y</text>
<text x="156.7" y="206">H01</text>
<text x="169" y="208">X</text>
<text x="169.3" y="206">H01</text>
</g>
<g font-size="2.1">
<text x="263" y="240">冻结源 SHA256：</text>
<text x="263" y="244">00bad525900275a56ca0856c52740bdc</text>
<text x="263" y="248">28d446ec488566679f5ded29f48229b8</text>
</g>
</svg>
